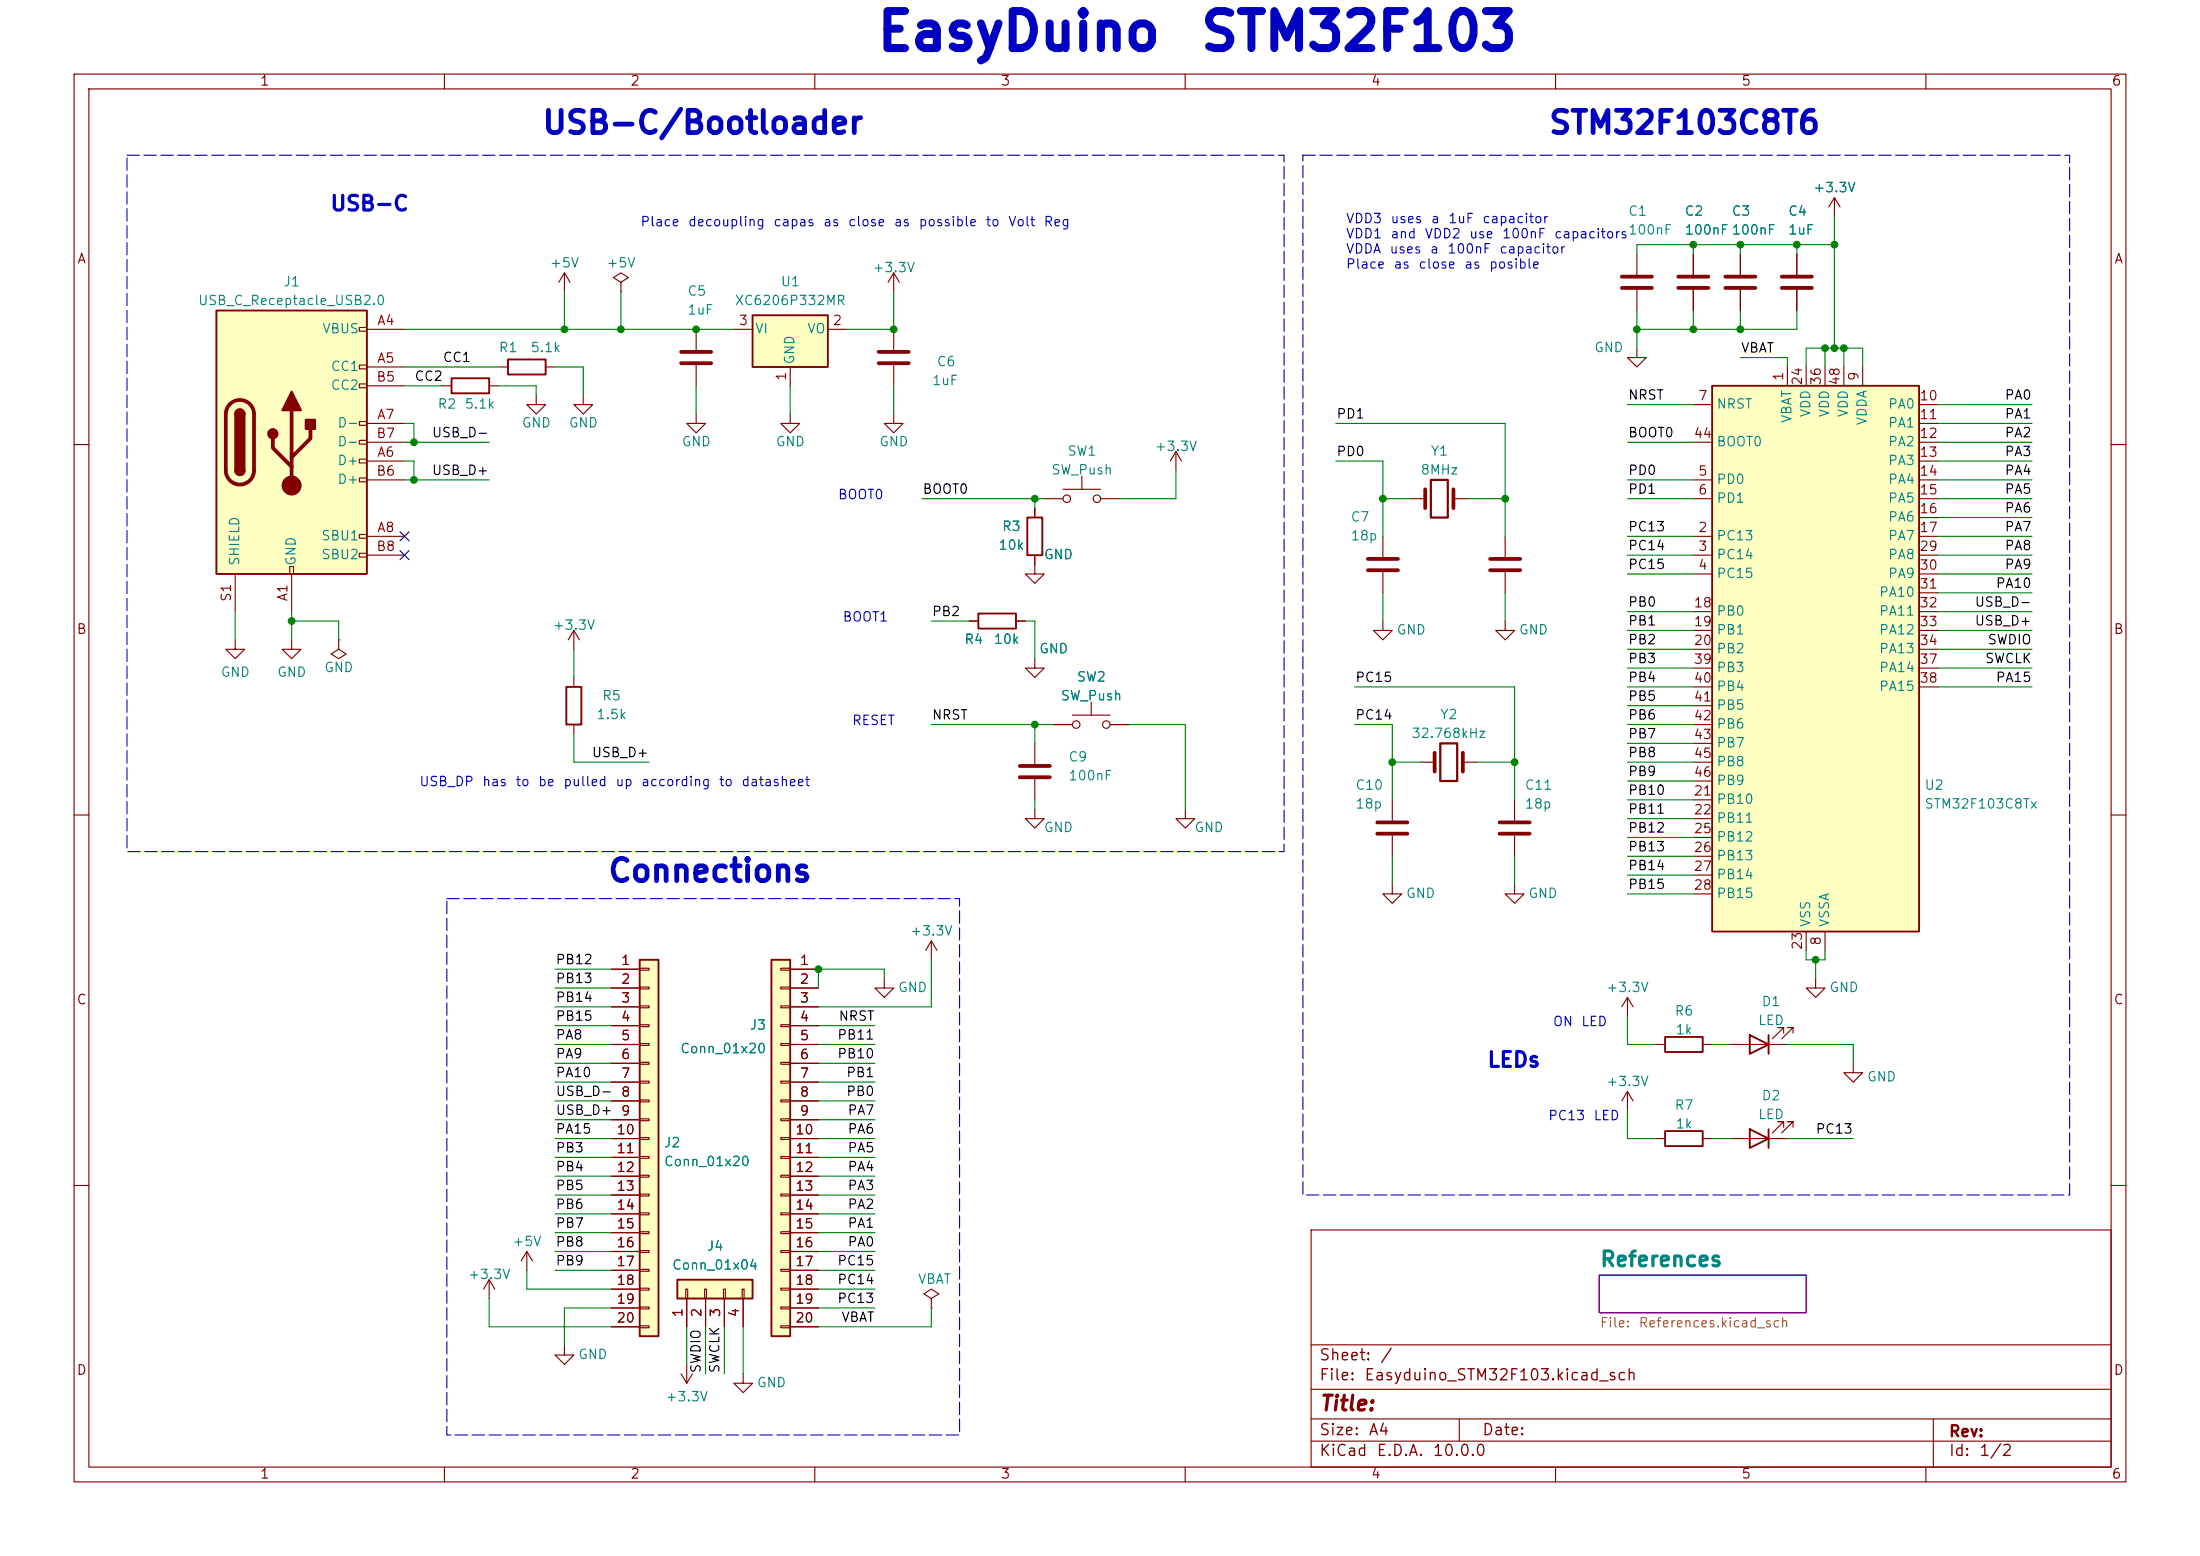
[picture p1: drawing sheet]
<svg xmlns="http://www.w3.org/2000/svg" width="297mm" height="210mm" viewBox="0 0 297 210" stroke-linecap="round" stroke-linejoin="round" font-family="sans-serif">
<path d="M0 0h297v210h-297z" fill="#fff" stroke="#fff" stroke-width=".14"/>
<g fill="none" stroke="#840000" stroke-width=".15">
<path d="M10 10h277v190h-277zM12 12h273v186h-273zM60 10v2M110 10v2M160 10v2M210 10v2M260 10v2M247.6 26.7l-.7 1.2M247.6 26.7l.8 1.2M247.6 26.7v2.5M59.7 52.1h1.3M66 52.1h1.3"/>
<path d="M67.3 49.5h1.3M72.4 53.3v1.3h1.3l-1.3 1.3-1.3-1.3h1.3M73.7 49.5h1.2M221 47v1.3h1.2l-1.2 1.2-1.3-1.2h1.3M10 60h2M139.7 74.9v2.6h1.3l-1.3 1.2-1.3-1.2h1.3M139.7 68.6v1.3M186.7 72.4v2.8M186.7 77.2v2.8M203.2 72.4v2.8M203.2 77.2v2.8M285 60h2"/>
<path d="M77.5 85.1l-.8 1.3M77.5 85.1l.7 1.3M77.5 85.1v2.5M130.8 83.8h1.3M137.2 83.8h1.2M139.7 88.9v1.3h1.3l-1.3 1.2-1.3-1.2h1.3M186.7 83.8v1.3h1.3l-1.3 1.3-1.3-1.3h1.3M203.2 83.8v1.3h1.3l-1.3 1.3-1.3-1.3h1.3M10 110h2M160 109.2v1.3h1.3l-1.3 1.3-1.3-1.3h1.3M285 110h2M219.7 134.6l-.8 1.3"/>
<path d="M219.7 134.6l.8 1.3M219.7 134.6v2.6M223.5 141h1.3M229.9 141h1.2M10 160h2M71.1 168.9l-.7 1.3M71.1 168.9l.8 1.3M71.1 168.9v2.6M177 166h108v32h-108zM285 160h2M60 198v2M76.2 181.6v1.3h1.3l-1.3 1.3-1.3-1.3h1.3"/>
<path d="M91.9 185.4l.8 1.3M92.7 184.2v2.5M93.5 185.4l-.8 1.3M110 198v2M160 198v2M177 194.5h108M177 191.5h108M177 187.5h108M177 181.5h108M197 191.5v3M210 198v2M260 198v2"/>
<path d="M261 191.5v6.5"/>
</g>
<path d="M215.9 172.1h27.9v5.1h-27.9z" fill="none" stroke="#840084" stroke-width=".15"/>
<path d="M61 51.1h5v2h-5zM68.6 48.5h5.1v2h-5.1zM138.7 69.9h2v5h-2zM132.1 82.8h5.1v2h-5.1zM224.8 140h5.1v2h-5.1z" fill="none" stroke="#840000" stroke-width=".25"/>
<path d="M184.7 75.4h4M184.7 77h4M201.2 75.4h4M201.2 77h4" fill="none" stroke="#840000" stroke-width=".51"/>
<path d="M29.2 41.9h20.3v35.6h-20.3z" fill="#ffffc2"/>
<g fill="none" stroke="#840000" stroke-width=".15">
<path d="M48.5 44.2h1v.5h-1zM48.5 49.3h1v.5h-1zM48.5 51.8h1v.5h-1zM48.5 56.9h1v.5h-1zM48.5 59.4h1v.5h-1zM49.5 44.5h5.1M49.5 49.5h5.1M49.5 57.2h5.1M49.5 52.1h5.1M49.5 59.7h5.1M31.7 77.5v5.1M39.1 76.5h.5v1h-.5z"/>
<path d="M39.4 77.5v5.1M48.5 62h1v.5h-1zM48.5 64.5h1v.5h-1zM48.5 72.1h1v.5h-1zM48.5 74.7h1v.5h-1zM49.5 62.2h5.1M49.5 72.4h5.1M49.5 64.8h5.1M49.5 74.9h5.1M141 67.3h2.5M143.5 66h5.1M146 64.3v1.7"/>
<path d="M148.6 67.3h2.5M31.7 86.4v1.2h1.3l-1.3 1.3-1.2-1.3h1.2M39.4 86.4v1.2h1.2l-1.2 1.3-1.3-1.3h1.3M45.7 86.4v1.2l1 .7-1 .6-1-.6 1-.7M45.7 86.4h.1M188 108v2.7M188 112.8v2.8M245.1 132.1v1.3h1.3l-1.3 1.2-1.3-1.2h1.3"/>
<circle cx="144" cy="67.3" r=".51"/>
<circle cx="148.1" cy="67.3" r=".51"/>
</g>
<path d="M29.2 41.9h20.3v35.6h-20.3zM31.7 55.9a.64 .64 0 0 1 .7-.7 .64 .64 0 0 1 .6 .7M31.7 63.5a.64 .64 0 0 0 .7 .6 .64 .64 0 0 0 .6-.6" fill="none" stroke="#840000" stroke-width=".25"/>
<path d="M31 54.5a1.9 1.9 0 0 1 2.1-.4 1.9 1.9 0 0 1 1.2 1.8v7.6a1.91 1.91 0 0 1-1.9 1.9 1.91 1.91 0 0 1-1.9-1.9v-7.6a1.9 1.9 0 0 1 .5-1.4zM36.8 59.2v1.3l2.6 2.5M39.4 55.4v10.1M41.9 57.9v1.3l-2.5 2.5M185.9 111h4.1M185.9 112.5h4.1" fill="none" stroke="#840000" stroke-width=".51"/>
<g fill="#840000" stroke="#840000" stroke-width=".25">
<path d="M31.7 55.9h1.3v7.6h-1.3z"/>
<path d="M31.9 55.4a.64 .64 0 0 1 .7-.1 .64 .64 0 0 1 .4 .6h-1.3z"/>
<path d="M31.7 63.5h1.3a.64 .64 0 0 1-.6 .6 .64 .64 0 0 1-.7-.6z"/>
<path d="M39.4 52.8l1.2 2.6h-2.5z"/>
<path d="M41.3 56.6h1.2v1.3h-1.2z"/>
<circle cx="36.8" cy="58.5" r=".63"/>
</g>
<circle cx="39.4" cy="65.5" r="1.27" fill="#840000" stroke="#840000" stroke-width=".15"/>
<path d="M101.6 42.5h10.2v7h-10.2z" fill="#ffffc2"/>
<path d="M101.6 42.5h10.2v7h-10.2z" fill="none" stroke="#840000" stroke-width=".25"/>
<path d="M94 55.9v1.3h1.2l-1.2 1.2-1.3-1.2h1.3M94 44.5v2.7M94 49.3v2.8M99.1 44.5h2.5M106.7 49.5v2.6M111.8 44.5h2.5M250.2 143.5v1.3h1.3l-1.3 1.3-1.3-1.3h1.3" fill="none" stroke="#840000" stroke-width=".15"/>
<path d="M91.9 47.5h4.1M91.9 49h4.1" fill="none" stroke="#840000" stroke-width=".51"/>
<path d="M231.1 52.1h28v73.6h-28z" fill="#ffffc2"/>
<path d="M231.1 52.1h28v73.6h-28zM76.5 92.7h2v5.1h-2zM224.8 152.7h5.1v2h-5.1zM236.2 152.4l2.6 1.3-2.6 1.2zM238.8 152.4v2.5" fill="none" stroke="#840000" stroke-width=".25"/>
<g fill="none" stroke="#840000" stroke-width=".15">
<path d="M76.2 36.8l-.8 1.3M76.2 36.8l.8 1.3M76.2 36.8v2.6M83.8 38.1l1-.6-1-.7-1 .7 1 .6v1.3M83.8 39.4h.1M120.6 36.8l-.7 1.3M120.6 36.8l.8 1.3M120.6 36.8v2.6M234.9 34.3v2.8M234.9 39.1v2.8M78.7 53.3v1.3h1.3l-1.3 1.3-1.2-1.3h1.2M106.7 55.9v1.3h1.2l-1.2 1.2-1.3-1.2h1.3"/>
<path d="M120.6 55.9v1.3h1.3l-1.3 1.2-1.2-1.2h1.2M120.6 44.5v2.7M120.6 49.3v2.8M228.6 54.6h2.5M228.6 59.7h2.5M241.3 49.5v2.6M243.8 49.5v2.6M246.4 49.5v2.6M248.9 49.5v2.6M251.5 49.5v2.6M259.1 54.6h2.5M259.1 57.2h2.5"/>
<path d="M259.1 59.7h2.5M158.7 61l-.7 1.2M158.7 61l.8 1.2M158.7 61v2.5M228.6 72.4h2.5M228.6 74.9h2.5M228.6 77.5h2.5M228.6 64.8h2.5M228.6 67.3h2.5M259.1 72.4h2.5M259.1 74.9h2.5M259.1 77.5h2.5"/>
<path d="M259.1 64.8h2.5M259.1 67.3h2.5M259.1 62.2h2.5M259.1 69.9h2.5M77.5 91.4v1.3M77.5 97.8v1.3M142.2 97.8h2.6M144.8 96.5h5.1M147.3 94.7v1.8M149.9 97.8h2.5M228.6 82.6h2.5M228.6 85.1h2.5"/>
<path d="M228.6 87.6h2.5M228.6 90.2h2.5M228.6 92.7h2.5M228.6 95.3h2.5M228.6 97.8h2.5M259.1 82.6h2.5M259.1 85.1h2.5M259.1 87.6h2.5M259.1 80h2.5M259.1 90.2h2.5M259.1 92.7h2.5M139.7 109.2v1.3h1.3l-1.3 1.3-1.3-1.3h1.3"/>
<path d="M139.7 100.3v2.8M139.7 105.2v2.8M188 119.4v1.3h1.2l-1.2 1.2-1.3-1.2h1.3M191.8 102.9h1.9M197.5 102.9h1.9M204.5 119.4v1.3h1.2l-1.2 1.2-1.3-1.2h1.3M204.5 108v2.7M204.5 112.8v2.8M228.6 108h2.5M228.6 110.5h2.5M228.6 113h2.5M228.6 115.6h2.5"/>
<path d="M228.6 118.1h2.5M228.6 100.3h2.5M228.6 102.9h2.5M228.6 105.4h2.5M119.4 132.1v1.3h1.2l-1.2 1.2-1.3-1.2h1.3M228.6 120.7h2.5M243.8 125.7v2.6M246.4 125.7v2.6M219.7 147.3l-.8 1.3M219.7 147.3l.8 1.3M219.7 147.3v2.6M223.5 153.7h1.3"/>
<path d="M229.9 153.7h1.2M233.7 153.7h7.6M240.8 152.1v-.7h-.8h.8l-1.5 1.5M242.1 152.1v-.7h-.8h.8l-1.6 1.5M125.7 175.3l1-.7-1-.6-1 .6 1 .7v1.2M125.7 176.5h.1"/>
<circle cx="145.3" cy="97.8" r=".51"/>
<circle cx="149.4" cy="97.8" r=".51"/>
</g>
<path d="M232.9 37.3h4.1M232.9 38.9h4.1M118.6 47.5h4.1M118.6 49h4.1M137.7 103.4h4M137.7 104.9h4M193.7 101.6v2.5M197.5 101.6v2.5M202.4 111h4.1M202.4 112.5h4.1" fill="none" stroke="#840000" stroke-width=".51"/>
<path d="M194.4 100.3h2.3v5.1h-2.3z" fill="none" stroke="#840000" stroke-width=".3"/>
<path d="M104.1 129.5h2.6v50.8h-2.6z" fill="#ffffc2"/>
<path d="M104.1 129.5h2.6v50.8h-2.6zM236.2 139.7l2.6 1.3-2.6 1.2zM238.8 139.7v2.5" fill="none" stroke="#840000" stroke-width=".25"/>
<g fill="none" stroke="#840000" stroke-width=".15">
<path d="M228.6 34.3v2.8M228.6 39.1v2.8M242.6 34.3v2.8M242.6 39.1v2.8M105.4 130.7h1.3v.2h-1.3zM105.4 133.2h1.3v.3h-1.3zM105.4 135.8h1.3v.2h-1.3zM105.4 138.3h1.3v.3h-1.3zM106.7 130.8h3.8M106.7 133.4h3.8M106.7 135.9h3.8M106.7 138.4h3.8"/>
<path d="M125.7 127l-.7 1.3M125.7 127l.8 1.3M125.7 127v2.5M240.8 139.4v-.7h-.8h.8l-1.5 1.5M242.1 139.4v-.7h-.8h.8l-1.6 1.5M105.4 140.8h1.3v.3h-1.3zM105.4 143.4h1.3v.2h-1.3zM105.4 145.9h1.3v.3h-1.3zM105.4 148.5h1.3v.2h-1.3zM105.4 151h1.3v.3h-1.3zM105.4 153.5h1.3v.3h-1.3zM105.4 156.1h1.3v.2h-1.3z"/>
<path d="M105.4 158.6h1.3v.3h-1.3zM106.7 141h3.8M106.7 143.5h3.8M106.7 146.1h3.8M106.7 148.6h3.8M106.7 151.1h3.8M106.7 153.7h3.8M106.7 156.2h3.8M106.7 158.8h3.8M233.7 141h7.6M105.4 161.2h1.3v.2h-1.3zM105.4 163.7h1.3v.3h-1.3z"/>
<path d="M105.4 166.2h1.3v.3h-1.3zM105.4 168.8h1.3v.2h-1.3zM105.4 171.3h1.3v.3h-1.3zM105.4 173.9h1.3v.2h-1.3zM105.4 176.4h1.3v.3h-1.3zM105.4 178.9h1.3v.3h-1.3zM106.7 161.3h3.8M106.7 163.8h3.8M106.7 166.4h3.8M106.7 168.9h3.8M106.7 171.5h3.8M106.7 174h3.8"/>
<path d="M106.7 176.5h3.8M106.7 179.1h3.8M100.3 185.4v1.3h1.3l-1.3 1.3-1.2-1.3h1.2"/>
</g>
<path d="M226.6 37.3h4M226.6 38.9h4M240.5 37.3h4.1M240.5 38.9h4.1" fill="none" stroke="#840000" stroke-width=".51"/>
<path d="M86.4 129.5h2.5v50.8h-2.5z" fill="#ffffc2"/>
<path d="M86.4 129.5h2.5v50.8h-2.5z" fill="none" stroke="#840000" stroke-width=".25"/>
<g fill="none" stroke="#840000" stroke-width=".15">
<path d="M82.5 130.8h3.9M82.5 133.4h3.9M82.5 135.9h3.9M82.5 138.4h3.9M86.4 130.7h1.2v.2h-1.2zM86.4 133.2h1.2v.3h-1.2zM86.4 135.8h1.2v.2h-1.2zM86.4 138.3h1.2v.3h-1.2zM82.5 141h3.9M82.5 143.5h3.9M82.5 146.1h3.9M82.5 148.6h3.9"/>
<path d="M82.5 151.1h3.9M82.5 153.7h3.9M82.5 156.2h3.9M82.5 158.8h3.9M86.4 140.8h1.2v.3h-1.2zM86.4 143.4h1.2v.2h-1.2zM86.4 145.9h1.2v.3h-1.2zM86.4 148.5h1.2v.2h-1.2zM86.4 151h1.2v.3h-1.2zM86.4 153.5h1.2v.3h-1.2zM86.4 156.1h1.2v.2h-1.2zM86.4 158.6h1.2v.3h-1.2z"/>
<path d="M82.5 161.3h3.9M82.5 163.8h3.9M82.5 166.4h3.9M82.5 168.9h3.9M82.5 171.5h3.9M82.5 174h3.9M82.5 176.5h3.9M82.5 179.1h3.9M86.4 161.2h1.2v.2h-1.2zM86.4 163.7h1.2v.3h-1.2zM86.4 166.2h1.2v.3h-1.2zM86.4 168.8h1.2v.2h-1.2z"/>
<path d="M86.4 171.3h1.2v.3h-1.2zM86.4 173.9h1.2v.2h-1.2zM86.4 176.4h1.2v.3h-1.2zM86.4 178.9h1.2v.3h-1.2z"/>
</g>
<path d="M91.4 172.7h10.2v2.6h-10.2z" fill="#ffffc2"/>
<path d="M91.4 172.7h10.2v2.6h-10.2z" fill="none" stroke="#840000" stroke-width=".25"/>
<g fill="none" stroke="#840000" stroke-width=".15">
<path d="M221 34.3v2.8M221 39.1v2.8M228.6 34.3v2.8M228.6 39.1v2.8M234.9 34.3v2.8M234.9 39.1v2.8M242.6 34.3v2.8M242.6 39.1v2.8M139.7 68.6v1.3M139.7 74.9v1.3M190.5 67.3h1.9M196.2 67.3h1.9"/>
<path d="M130.8 83.8h1.3M137.2 83.8h1.2M142.2 97.8h2.6M149.9 97.8h2.5M82.5 130.8h3.9M82.5 133.4h3.9M82.5 135.9h3.9M82.5 138.4h3.9M106.7 130.8h3.8M106.7 133.4h3.8M106.7 135.9h3.8M106.7 138.4h3.8"/>
<path d="M82.5 141h3.9M82.5 143.5h3.9M82.5 146.1h3.9M82.5 148.6h3.9M82.5 151.1h3.9M82.5 153.7h3.9M82.5 156.2h3.9M82.5 158.8h3.9M106.7 141h3.8M106.7 143.5h3.8M106.7 146.1h3.8M106.7 148.6h3.8"/>
<path d="M106.7 151.1h3.8M106.7 153.7h3.8M106.7 156.2h3.8M106.7 158.8h3.8M66 172.7l-.7 1.3M66 172.7l.8 1.3M66 172.7v2.6M82.5 161.3h3.9M82.5 163.8h3.9M82.5 166.4h3.9M82.5 168.9h3.9M82.5 171.5h3.9"/>
<path d="M82.5 174h3.9M82.5 176.5h3.9M82.5 179.1h3.9M92.6 174h.2v1.3h-.2zM92.7 175.3v3.8M95.1 174h.3v1.3h-.3zM95.2 175.3v3.8M97.7 174h.2v1.3h-.2zM97.8 175.3v3.8M100.2 174h.3v1.3h-.3zM100.3 175.3v3.8M106.7 161.3h3.8"/>
<path d="M106.7 163.8h3.8M106.7 166.4h3.8M106.7 168.9h3.8M106.7 171.5h3.8M106.7 174h3.8M106.7 176.5h3.8M106.7 179.1h3.8"/>
</g>
<path d="M218.9 37.3h4.1M218.9 38.9h4.1M192.4 66v2.6M196.2 66v2.6" fill="none" stroke="#840000" stroke-width=".51"/>
<path d="M193.2 64.8h2.3v5.1h-2.3z" fill="none" stroke="#840000" stroke-width=".3"/>
<g fill="none" stroke="#008400" stroke-width=".15">
<path d="M76.2 39.4v5.1M83.8 39.4v5.1M120.6 39.4v5.1h-6.3M228.6 33v1.3M234.9 33v1.3M242.6 33v1.3M247.6 33h-26.6v1.3M247.6 29.2v17.8M54.6 59.7h11.4M54.6 57.2h1.3v2.5M54.6 44.5h44.5M54.6 49.5h12.7"/>
<path d="M54.6 52.1h5.1M67.3 52.1h5.1v1.2M74.9 49.5h3.8v3.8M94 52.1v3.8M106.7 52.1v3.8M120.6 52.1v3.8M180.3 57.2h22.9v15.2M219.7 59.7h8.9M219.7 54.6h8.9M221 41.9v5.1M228.6 41.9v2.6M234.9 41.9v2.6"/>
<path d="M234.9 48.3h6.4v1.2M242.6 41.9v2.6h-21.6M243.8 49.5v-2.5h7.7v2.5M246.4 47v2.5M248.9 47v2.5M261.6 59.7h12.7M261.6 54.6h12.7M261.6 57.2h12.7M54.6 64.8h11.4M54.6 62.2h1.3v2.6M124.5 67.3h16.5M139.7 67.3v1.3"/>
<path d="M158.7 63.5v3.8h-7.6M180.3 62.2h6.4v10.2M186.7 67.3h3.8M198.1 67.3h5.1M219.7 64.8h8.9M219.7 67.3h8.9M219.7 72.4h8.9M219.7 74.9h8.9M219.7 77.5h8.9M261.6 64.8h12.7M261.6 69.9h12.7M261.6 67.3h12.7"/>
<path d="M261.6 72.4h12.7M261.6 74.9h12.7M261.6 62.2h12.7M261.6 77.5h12.7M31.7 82.6v3.8M39.4 83.8h6.3v2.6M39.4 82.6v3.8M77.5 99.1v3.8h10.1M77.5 87.6v3.8M125.7 83.8h5.1M125.7 97.8h16.5M138.4 83.8h1.3v5.1"/>
<path d="M139.7 97.8v2.5M152.4 97.8h7.6v11.4M182.9 92.7h21.6v15.3M182.9 97.8h5.1v10.2M186.7 80v3.8M203.2 80v3.8M219.7 85.1h8.9M219.7 92.7h8.9M219.7 90.2h8.9M219.7 87.6h8.9M219.7 97.8h8.9M219.7 82.6h8.9"/>
<path d="M219.7 95.3h8.9M261.6 85.1h12.7M261.6 92.7h12.7M261.6 90.2h12.7M261.6 87.6h12.7M261.6 82.6h12.7M261.6 80h12.7M139.7 108v1.2M188 102.9h3.8M188 115.6v3.8M199.4 102.9h5.1M204.5 115.6v3.8"/>
<path d="M219.7 102.9h8.9M219.7 108h8.9M219.7 113h8.9M219.7 118.1h8.9M219.7 115.6h8.9M219.7 110.5h8.9M219.7 100.3h8.9M219.7 105.4h8.9M74.9 138.4h7.6M74.9 135.9h7.6M74.9 130.8h7.6M74.9 133.4h7.6"/>
<path d="M110.5 138.4h7.6M119.4 132.1v-1.3h-8.9v2.6M125.7 129.5v6.4h-15.2M219.7 137.2v3.8h3.8M219.7 120.7h8.9M243.8 128.3v1.2h2.6v-1.2M245.1 129.5v2.6M74.9 156.2h7.6M74.9 151.1h7.6M74.9 153.7h7.6M74.9 146.1h7.6M74.9 141h7.6"/>
<path d="M74.9 158.8h7.6M74.9 143.5h7.6M74.9 148.6h7.6M110.5 156.2h7.6M110.5 151.1h7.6M110.5 153.7h7.6M110.5 146.1h7.6M110.5 141h7.6M110.5 158.8h7.6M110.5 143.5h7.6M110.5 148.6h7.6M219.7 149.9v3.8h3.8"/>
<path d="M231.1 153.7h2.6M231.1 141h2.6M241.3 153.7h8.9M241.3 141h8.9v2.5M66 175.3v3.8h16.5M71.1 171.5v2.5h11.4M74.9 168.9h7.6M74.9 171.5h7.6M74.9 166.4h7.6M74.9 163.8h7.6M74.9 161.3h7.6M82.5 176.5h-6.3v5.1"/>
<path d="M92.7 179.1v5.1M95.2 179.1v6.3M97.8 179.1v6.3M100.3 179.1v6.3M110.5 168.9h7.6M110.5 171.5h7.6M110.5 174h7.6M110.5 176.5h7.6M110.5 166.4h7.6M110.5 163.8h7.6M110.5 161.3h7.6M125.7 176.5v2.6h-15.2"/>
</g>
<path d="M54 71.8l1.2 1.2M54 74.3l1.2 1.2M55.2 71.8l-1.2 1.2M55.2 74.3l-1.2 1.2" fill="none" stroke="#000084" stroke-width=".15"/>
<path d="M17.1 21h156.3v93.9h-156.3zM175.9 21h103.5v140.3h-103.5zM60.3 121.3h69.2v72.4h-69.2z" fill="none" stroke="#0000c2" stroke-width=".15" stroke-dasharray="1.7 .6"/>
<g fill="#008400" stroke="#008400" stroke-width=".14">
<circle cx="247.6" cy="33" r=".46"/>
<circle cx="246.4" cy="47" r=".46"/>
<circle cx="247.6" cy="47" r=".46"/>
<circle cx="234.9" cy="44.5" r=".46"/>
<circle cx="248.9" cy="47" r=".46"/>
<circle cx="221" cy="44.5" r=".46"/>
<circle cx="228.6" cy="44.5" r=".46"/>
<circle cx="234.9" cy="33" r=".46"/>
<circle cx="228.6" cy="33" r=".46"/>
<circle cx="242.6" cy="33" r=".46"/>
<circle cx="188" cy="102.9" r=".46"/>
<circle cx="245.1" cy="129.5" r=".46"/>
<circle cx="204.5" cy="102.9" r=".46"/>
<circle cx="94" cy="44.5" r=".46"/>
<circle cx="139.7" cy="67.3" r=".46"/>
<circle cx="120.6" cy="44.5" r=".46"/>
<circle cx="186.7" cy="67.3" r=".46"/>
<circle cx="203.2" cy="67.3" r=".46"/>
<circle cx="139.7" cy="97.8" r=".46"/>
<circle cx="83.8" cy="44.5" r=".46"/>
<circle cx="110.5" cy="130.8" r=".46"/>
<circle cx="55.9" cy="59.7" r=".46"/>
<circle cx="55.9" cy="64.8" r=".46"/>
<circle cx="76.2" cy="44.5" r=".46"/>
<circle cx="39.4" cy="83.8" r=".46"/>
</g>
<g font-size="5" fill="#0000c2">
<text x="118.1" y="8">EasyDuino</text>
<text x="161.8" y="8">STM32F103</text>
</g>
<g font-size="3" fill="#0000c2">
<text x="73" y="18.8">USB-C/Bootloader</text>
<text x="208.9" y="18.8">STM32F103C8T6</text>
<text x="81.9" y="119.8">Connections</text>
</g>
<g font-size="2" fill="#0000c2">
<text x="44.4" y="29">USB-C</text>
<text x="200.7" y="144.5">LEDs</text>
</g>
<text font-size="2" fill="#008484" x="215.9" y="171.5">References</text>
<text font-size="2" fill="#840000" x="178" y="190.9">Title:</text>
<g font-size="1.5" fill="#840000">
<text x="178" y="184">Sheet:</text>
<text x="186.2" y="184">/</text>
<text x="178" y="186.7">File:</text>
<text x="184.1" y="186.7">Easyduino_STM32F103.kicad_sch</text>
<text x="178" y="196.9">KiCad</text>
<text x="178" y="194.1">Size:</text>
<text x="184.7" y="194.1">A4</text>
<text x="185.7" y="196.9">E.D.A.</text>
<text x="193.3" y="196.9">10.0.0</text>
<text x="200" y="194.1">Date:</text>
<text x="263" y="194.3">Rev:</text>
<text x="263" y="196.9">Id:</text>
<text x="267.1" y="196.9">1/2</text>
</g>
<g font-size="1.3" fill="#840000">
<text x="35" y="11.9">1</text>
<text x="85" y="11.9">2</text>
<text x="135" y="11.9">3</text>
<text x="185" y="11.9">4</text>
<text x="235" y="11.9">5</text>
<text x="285" y="11.9">6</text>
<text x="10.3" y="35.9">A</text>
<text x="285.3" y="35.9">A</text>
<text x="50.8" y="44.2">A4</text>
<text x="99.6" y="44.2">3</text>
<text x="112.3" y="44.2">2</text>
<text x="50.7" y="51.8">B5</text>
<text x="50.8" y="49.3">A5</text>
<text x="106.4" y="51.5" transform="rotate(-90 106.4 51.5)">1</text>
<text x="241" y="51.5" transform="rotate(-90 241 51.5)">1</text>
<text x="243.6" y="52.1" transform="rotate(-90 243.6 52.1)">24</text>
<text x="246.1" y="52.1" transform="rotate(-90 246.1 52.1)">36</text>
<text x="248.7" y="52.1" transform="rotate(-90 248.7 52.1)">48</text>
<text x="251.2" y="51.5" transform="rotate(-90 251.2 51.5)">9</text>
<text x="50.7" y="59.4">B7</text>
<text x="50.8" y="56.9">A7</text>
<text x="228.6" y="59.4">44</text>
<text x="229.2" y="54.4">7</text>
<text x="259" y="54.4">10</text>
<text x="259" y="56.9">11</text>
<text x="259" y="59.4">12</text>
<text x="50.7" y="64.5">B6</text>
<text x="50.8" y="62">A6</text>
<text x="229.2" y="64.5">5</text>
<text x="259" y="62">13</text>
<text x="259" y="64.5">14</text>
<text x="229.2" y="67.1">6</text>
<text x="259" y="67.1">15</text>
<text x="259" y="69.6">16</text>
<text x="50.7" y="74.7">B8</text>
<text x="50.8" y="72.1">A8</text>
<text x="229.2" y="72.1">2</text>
<text x="229.2" y="74.7">3</text>
<text x="229.2" y="77.2">4</text>
<text x="259" y="72.1">17</text>
<text x="259" y="74.7">29</text>
<text x="259" y="77.2">30</text>
<text x="31.5" y="81.3" transform="rotate(-90 31.5 81.3)">S1</text>
<text x="39.1" y="81.3" transform="rotate(-90 39.1 81.3)">A1</text>
<text x="228.6" y="82.3">18</text>
<text x="259" y="79.8">31</text>
<text x="259" y="82.3">32</text>
<text x="10.3" y="85.9">B</text>
<text x="228.6" y="84.8">19</text>
<text x="228.6" y="87.4">20</text>
<text x="228.6" y="89.9">39</text>
<text x="259" y="84.8">33</text>
<text x="259" y="87.4">34</text>
<text x="259" y="89.9">37</text>
<text x="285.3" y="85.9">B</text>
<text x="228.6" y="92.5">40</text>
<text x="228.6" y="95">41</text>
<text x="259" y="92.5">38</text>
<text x="228.6" y="97.5">42</text>
<text x="228.6" y="100.1">43</text>
<text x="228.6" y="107.7">21</text>
<text x="228.6" y="102.6">45</text>
<text x="228.6" y="105.2">46</text>
<text x="228.6" y="110.2">22</text>
<text x="228.6" y="112.8">25</text>
<text x="228.6" y="115.3">26</text>
<text x="228.6" y="117.9">27</text>
<text x="228.6" y="120.4">28</text>
<text x="83.7" y="130.6">1</text>
<text x="107.9" y="130.6">1</text>
<text x="243.6" y="128.3" transform="rotate(-90 243.6 128.3)">23</text>
<text x="246.1" y="127.7" transform="rotate(-90 246.1 127.7)">8</text>
<text x="10.3" y="135.9">C</text>
<text x="83.7" y="133.1">2</text>
<text x="83.7" y="135.6">3</text>
<text x="107.9" y="133.1">2</text>
<text x="107.9" y="135.6">3</text>
<text x="285.3" y="135.9">C</text>
<text x="83.7" y="138.2">4</text>
<text x="83.7" y="140.7">5</text>
<text x="83.7" y="143.3">6</text>
<text x="107.9" y="138.2">4</text>
<text x="107.9" y="140.7">5</text>
<text x="107.9" y="143.3">6</text>
<text x="83.7" y="145.8">7</text>
<text x="83.7" y="148.3">8</text>
<text x="107.9" y="145.8">7</text>
<text x="107.9" y="148.3">8</text>
<text x="83.1" y="153.4">10</text>
<text x="83.1" y="156">11</text>
<text x="83.7" y="150.9">9</text>
<text x="107.3" y="153.4">10</text>
<text x="107.3" y="156">11</text>
<text x="107.9" y="150.9">9</text>
<text x="83.1" y="158.5">12</text>
<text x="83.1" y="161">13</text>
<text x="107.3" y="158.5">12</text>
<text x="107.3" y="161">13</text>
<text x="83.1" y="163.6">14</text>
<text x="83.1" y="166.1">15</text>
<text x="107.3" y="163.6">14</text>
<text x="107.3" y="166.1">15</text>
<text x="83.1" y="168.7">16</text>
<text x="83.1" y="171.2">17</text>
<text x="83.1" y="173.7">18</text>
<text x="107.3" y="168.7">16</text>
<text x="107.3" y="171.2">17</text>
<text x="107.3" y="173.7">18</text>
<text x="83.1" y="176.3">19</text>
<text x="83.1" y="178.8">20</text>
<text x="92.5" y="177.9" transform="rotate(-90 92.5 177.9)">1</text>
<text x="95" y="177.9" transform="rotate(-90 95 177.9)">2</text>
<text x="97.5" y="177.9" transform="rotate(-90 97.5 177.9)">3</text>
<text x="100.1" y="177.9" transform="rotate(-90 100.1 177.9)">4</text>
<text x="107.3" y="176.3">19</text>
<text x="107.3" y="178.8">20</text>
<text x="10.3" y="185.9">D</text>
<text x="285.3" y="185.9">D</text>
<text x="35" y="199.9">1</text>
<text x="85" y="199.9">2</text>
<text x="135" y="199.9">3</text>
<text x="185" y="199.9">4</text>
<text x="235" y="199.9">5</text>
<text x="285" y="199.9">6</text>
</g>
<g font-size="1.3" fill="#008484">
<text x="219.7" y="29.4">C1</text>
<text x="227.3" y="29.4">C2</text>
<text x="233.7" y="29.4">C3</text>
<text x="241.3" y="29.4">C4</text>
<text x="244.7" y="26.3">+3.3V</text>
<text x="219.7" y="32">100nF</text>
<text x="227.3" y="32">100nF 100nF</text>
<text x="241.3" y="32">1uF</text>
<text x="26.7" y="41.5">USB_C_Receptacle_USB2.0</text>
<text x="38.2" y="39">J1</text>
<text x="74.2" y="36.4">+5V</text>
<text x="81.8" y="36.4">+5V</text>
<text x="92.7" y="40.2">C5</text>
<text x="99.1" y="41.5">XC6206P332MR</text>
<text x="105.3" y="39">U1</text>
<text x="117.7" y="37.1">+3.3V</text>
<text x="43.4" y="45.3">VBUS</text>
<text x="67.2" y="47.9">R1</text>
<text x="71.5" y="47.9">5.1k</text>
<text x="92.7" y="42.8">1uF</text>
<text x="101.9" y="45.3">VI</text>
<text x="108.9" y="45.3">VO</text>
<text x="215.1" y="47.9">GND</text>
<text x="44.6" y="50.4">CC1</text>
<text x="44.6" y="52.9">CC2</text>
<text x="107.5" y="49.3" transform="rotate(-90 107.5 49.3)">GND</text>
<text x="125.7" y="52.3">1uF</text>
<text x="126.4" y="49.8">C6</text>
<text x="45.5" y="58">D-</text>
<text x="59" y="55.5">R2</text>
<text x="62.6" y="55.5">5.1k</text>
<text x="70.4" y="58">GND</text>
<text x="76.7" y="58">GND</text>
<text x="231.6" y="55.5">NRST</text>
<text x="242.2" y="57.2" transform="rotate(-90 242.2 57.2)">VBAT</text>
<text x="244.7" y="56.4" transform="rotate(-90 244.7 56.4)">VDD</text>
<text x="247.2" y="56.4" transform="rotate(-90 247.2 56.4)">VDD</text>
<text x="249.8" y="56.4" transform="rotate(-90 249.8 56.4)">VDD</text>
<text x="252.3" y="57.5" transform="rotate(-90 252.3 57.5)">VDDA</text>
<text x="254.8" y="55.5">PA0</text>
<text x="254.8" y="58">PA1</text>
<text x="45.5" y="63.1">D+</text>
<text x="45.5" y="65.6">D+</text>
<text x="45.5" y="60.6">D-</text>
<text x="91.9" y="60.6">GND</text>
<text x="104.6" y="60.6">GND</text>
<text x="118.6" y="60.6">GND</text>
<text x="141.8" y="64.4">SW_Push</text>
<text x="144" y="61.8">SW1</text>
<text x="155.8" y="61.2">+3.3V</text>
<text x="191.7" y="64.4">8MHz</text>
<text x="193.1" y="61.8">Y1</text>
<text x="231.6" y="65.6">PD0</text>
<text x="231.6" y="60.6">BOOT0</text>
<text x="254.8" y="60.6">PA2</text>
<text x="254.8" y="63.1">PA3</text>
<text x="254.8" y="65.6">PA4</text>
<text x="135.2" y="72">R3</text>
<text x="182.3" y="70.7">C7</text>
<text x="231.6" y="68.2">PD1</text>
<text x="254.8" y="68.2">PA5</text>
<text x="254.8" y="70.7">PA6</text>
<text x="32.6" y="76.5" transform="rotate(-90 32.6 76.5)">SHIELD</text>
<text x="40.2" y="76.5" transform="rotate(-90 40.2 76.5)">GND</text>
<text x="43.3" y="73.3">SBU1</text>
<text x="43.3" y="75.8">SBU2</text>
<text x="134.7" y="74.5">10k</text>
<text x="140.8" y="75.8">GND</text>
<text x="182.3" y="73.3">18p</text>
<text x="231.6" y="73.3">PC13</text>
<text x="231.6" y="75.8">PC14</text>
<text x="254.8" y="73.3">PA7</text>
<text x="254.8" y="75.8">PA8</text>
<text x="231.6" y="78.3">PC15</text>
<text x="231.6" y="83.4">PB0</text>
<text x="253.6" y="80.9">PA10</text>
<text x="253.6" y="83.4">PA11</text>
<text x="254.8" y="78.3">PA9</text>
<text x="74.5" y="85.3">+3.3V</text>
<text x="130.1" y="87.2">R4</text>
<text x="134.1" y="87.2">10k</text>
<text x="140.2" y="88.5">GND</text>
<text x="188.5" y="86">GND</text>
<text x="205" y="86">GND</text>
<text x="231.6" y="86">PB1</text>
<text x="231.6" y="88.5">PB2</text>
<text x="253.6" y="86">PA12</text>
<text x="253.6" y="88.5">PA13</text>
<text x="29.7" y="91.7">GND</text>
<text x="37.3" y="91.7">GND</text>
<text x="43.7" y="91">GND</text>
<text x="81.2" y="94.8">R5</text>
<text x="143.1" y="94.8">SW_Push</text>
<text x="145.3" y="92.3">SW2</text>
<text x="231.6" y="91">PB3</text>
<text x="231.6" y="93.6">PB4</text>
<text x="253.6" y="91">PA14</text>
<text x="253.6" y="93.6">PA15</text>
<text x="80.4" y="97.4">1.5k</text>
<text x="190.5" y="99.9">32.768kHz</text>
<text x="194.3" y="97.4">Y2</text>
<text x="231.6" y="96.1">PB5</text>
<text x="231.6" y="98.7">PB6</text>
<text x="231.6" y="101.2">PB7</text>
<text x="144.2" y="103.1">C9</text>
<text x="144.2" y="105.6">100nF</text>
<text x="182.9" y="106.9">C10</text>
<text x="205.7" y="106.9">C11</text>
<text x="231.6" y="103.7">PB8</text>
<text x="231.6" y="106.3">PB9</text>
<text x="259.7" y="106.9">U2</text>
<text x="140.8" y="112.6">GND</text>
<text x="161.2" y="112.6">GND</text>
<text x="182.9" y="109.4">18p</text>
<text x="205.7" y="109.4">18p</text>
<text x="231.6" y="108.8">PB10</text>
<text x="231.6" y="111.4">PB11</text>
<text x="231.6" y="113.9">PB12</text>
<text x="259.7" y="109.4">STM32F103C8Tx</text>
<text x="231.6" y="116.4">PB13</text>
<text x="231.6" y="119">PB14</text>
<text x="189.7" y="121.5">GND</text>
<text x="206.2" y="121.5">GND</text>
<text x="231.6" y="121.5">PB15</text>
<text x="244.7" y="125.2" transform="rotate(-90 244.7 125.2)">VSS</text>
<text x="247.2" y="125.2" transform="rotate(-90 247.2 125.2)">VSSA</text>
<text x="122.8" y="126.6">+3.3V</text>
<text x="121.2" y="134.2">GND</text>
<text x="216.8" y="134.2">+3.3V</text>
<text x="226" y="137.4">R6</text>
<text x="237.7" y="136.1">D1</text>
<text x="246.9" y="134.2">GND</text>
<text x="91.7" y="142.5">Conn_01x20</text>
<text x="101.1" y="139.3">J3</text>
<text x="226.1" y="139.9">1k</text>
<text x="237.3" y="138.7">LED</text>
<text x="216.8" y="146.9">+3.3V</text>
<text x="237.7" y="148.8">D2</text>
<text x="252" y="146.3">GND</text>
<text x="89.5" y="155.2">J2</text>
<text x="226" y="150.1">R7</text>
<text x="226.1" y="152.6">1k</text>
<text x="237.3" y="151.4">LED</text>
<text x="89.5" y="157.7">Conn_01x20</text>
<text x="63.1" y="172.9">+3.3V</text>
<text x="69.1" y="168.5">+5V</text>
<text x="90.6" y="171.7">Conn_01x04</text>
<text x="95.3" y="169.1">J4</text>
<text x="123.8" y="173.6">VBAT</text>
<text x="78" y="183.7">GND</text>
<text x="89.8" y="189.5">+3.3V</text>
<text x="102.1" y="187.6">GND</text>
</g>
<g font-size="1.3" fill="#0000c2">
<text x="86.4" y="30.9">Place</text>
<text x="92.8" y="30.9">decoupling</text>
<text x="104.3" y="30.9">capas</text>
<text x="111" y="30.9">as</text>
<text x="114.4" y="30.9">close</text>
<text x="120.6" y="30.9">as</text>
<text x="123.9" y="30.9">possible</text>
<text x="133" y="30.9">to</text>
<text x="136" y="30.9">Volt</text>
<text x="140.8" y="30.9">Reg</text>
<text x="181.6" y="30.4">VDD3</text>
<text x="181.6" y="32.5">VDD1</text>
<text x="181.6" y="34.5">VDDA</text>
<text x="187.5" y="34.5">uses</text>
<text x="187.6" y="30.4">uses</text>
<text x="187.6" y="32.5">and</text>
<text x="192.2" y="32.5">VDD2</text>
<text x="193" y="34.5">a</text>
<text x="193.1" y="30.4">a</text>
<text x="195.3" y="34.5">100nF</text>
<text x="195.4" y="30.4">1uF</text>
<text x="198.2" y="32.5">use</text>
<text x="200" y="30.4">capacitor</text>
<text x="202.3" y="34.5">capacitor</text>
<text x="202.7" y="32.5">100nF</text>
<text x="209.7" y="32.5">capacitors</text>
<text x="181.6" y="36.6">Place</text>
<text x="188" y="36.6">as</text>
<text x="191.4" y="36.6">close</text>
<text x="197.6" y="36.6">as</text>
<text x="200.9" y="36.6">posible</text>
<text x="113" y="67.7">BOOT0</text>
<text x="113.7" y="84.2">BOOT1</text>
<text x="114.9" y="98.2">RESET</text>
<text x="56.5" y="106.4">USB_DP</text>
<text x="65" y="106.4">has</text>
<text x="69.5" y="106.4">to</text>
<text x="72.5" y="106.4">be</text>
<text x="76" y="106.4">pulled</text>
<text x="83" y="106.4">up</text>
<text x="86.5" y="106.4">according</text>
<text x="96.9" y="106.4">to</text>
<text x="100" y="106.4">datasheet</text>
<text x="209.5" y="138.8">ON</text>
<text x="213.4" y="138.8">LED</text>
<text x="208.9" y="151.5">PC13</text>
<text x="215" y="151.5">LED</text>
</g>
<g font-size="1.3">
<text x="234.9" y="47.9">VBAT</text>
<text x="55.9" y="51.7">CC2</text>
<text x="59.7" y="49.2">CC1</text>
<text x="58.2" y="59.3">USB_D-</text>
<text x="180.3" y="56.8">PD1</text>
<text x="219.7" y="59.3">BOOT0</text>
<text x="219.7" y="54.3">NRST</text>
<text x="270.5" y="56.8">PA1</text>
<text x="270.5" y="59.3">PA2</text>
<text x="270.5" y="54.3">PA0</text>
<text x="58.2" y="64.4">USB_D+</text>
<text x="180.3" y="61.9">PD0</text>
<text x="219.7" y="64.4">PD0</text>
<text x="270.5" y="61.9">PA3</text>
<text x="270.5" y="64.4">PA4</text>
<text x="124.5" y="67">BOOT0</text>
<text x="219.7" y="67">PD1</text>
<text x="270.5" y="69.5">PA6</text>
<text x="270.5" y="67">PA5</text>
<text x="219.7" y="72">PC13</text>
<text x="219.7" y="74.6">PC14</text>
<text x="219.7" y="77.1">PC15</text>
<text x="270.5" y="77.1">PA9</text>
<text x="270.5" y="74.6">PA8</text>
<text x="270.5" y="72">PA7</text>
<text x="125.7" y="83.5">PB2</text>
<text x="219.7" y="82.2">PB0</text>
<text x="266.5" y="82.2">USB_D-</text>
<text x="269.3" y="79.7">PA10</text>
<text x="219.7" y="89.8">PB3</text>
<text x="219.7" y="84.7">PB1</text>
<text x="219.7" y="87.3">PB2</text>
<text x="266.5" y="84.7">USB_D+</text>
<text x="267.9" y="89.8">SWCLK</text>
<text x="268.3" y="87.3">SWDIO</text>
<text x="182.9" y="92.4">PC15</text>
<text x="219.7" y="94.9">PB5</text>
<text x="219.7" y="92.4">PB4</text>
<text x="269.3" y="92.4">PA15</text>
<text x="125.7" y="97.4">NRST</text>
<text x="182.9" y="97.4">PC14</text>
<text x="219.7" y="100">PB7</text>
<text x="219.7" y="97.4">PB6</text>
<text x="79.8" y="102.5">USB_D+</text>
<text x="219.7" y="105.1">PB9</text>
<text x="219.7" y="102.5">PB8</text>
<text x="219.7" y="107.6">PB10</text>
<text x="219.7" y="110.1">PB11</text>
<text x="219.7" y="112.7">PB12</text>
<text x="219.7" y="117.8">PB14</text>
<text x="219.7" y="115.2">PB13</text>
<text x="219.7" y="120.3">PB15</text>
<text x="74.9" y="130.5">PB12</text>
<text x="74.9" y="133">PB13</text>
<text x="74.9" y="135.5">PB14</text>
<text x="74.9" y="138.1">PB15</text>
<text x="74.9" y="143.2">PA9</text>
<text x="74.9" y="140.6">PA8</text>
<text x="112.9" y="140.6">PB11</text>
<text x="112.9" y="143.2">PB10</text>
<text x="113.1" y="138.1">NRST</text>
<text x="74.9" y="145.7">PA10</text>
<text x="74.9" y="148.2">USB_D-</text>
<text x="114.2" y="148.2">PB0</text>
<text x="114.2" y="145.7">PB1</text>
<text x="74.9" y="153.3">PA15</text>
<text x="74.9" y="150.8">USB_D+</text>
<text x="74.9" y="155.9">PB3</text>
<text x="114.3" y="155.9">PA5</text>
<text x="114.3" y="150.8">PA7</text>
<text x="114.3" y="153.3">PA6</text>
<text x="245" y="153.3">PC13</text>
<text x="74.9" y="158.4">PB4</text>
<text x="74.9" y="160.9">PB5</text>
<text x="114.3" y="158.4">PA4</text>
<text x="114.3" y="160.9">PA3</text>
<text x="74.9" y="166">PB7</text>
<text x="74.9" y="163.5">PB6</text>
<text x="114.3" y="163.5">PA2</text>
<text x="114.3" y="166">PA1</text>
<text x="74.9" y="168.6">PB8</text>
<text x="74.9" y="171.1">PB9</text>
<text x="112.9" y="173.6">PC14</text>
<text x="112.9" y="171.1">PC15</text>
<text x="114.3" y="168.6">PA0</text>
<text x="112.9" y="176.2">PC13</text>
<text x="113.5" y="178.7">VBAT</text>
<text x="94.9" y="185.4" transform="rotate(-90 94.9 185.4)">SWDIO</text>
<text x="97.4" y="185.4" transform="rotate(-90 97.4 185.4)">SWCLK</text>
</g>
<g font-size="1.3" fill="#848400">
<text x="215.9" y="179.5">File:</text>
<text x="221.1" y="179.5">References.kicad_sch</text>
</g>
</svg>
